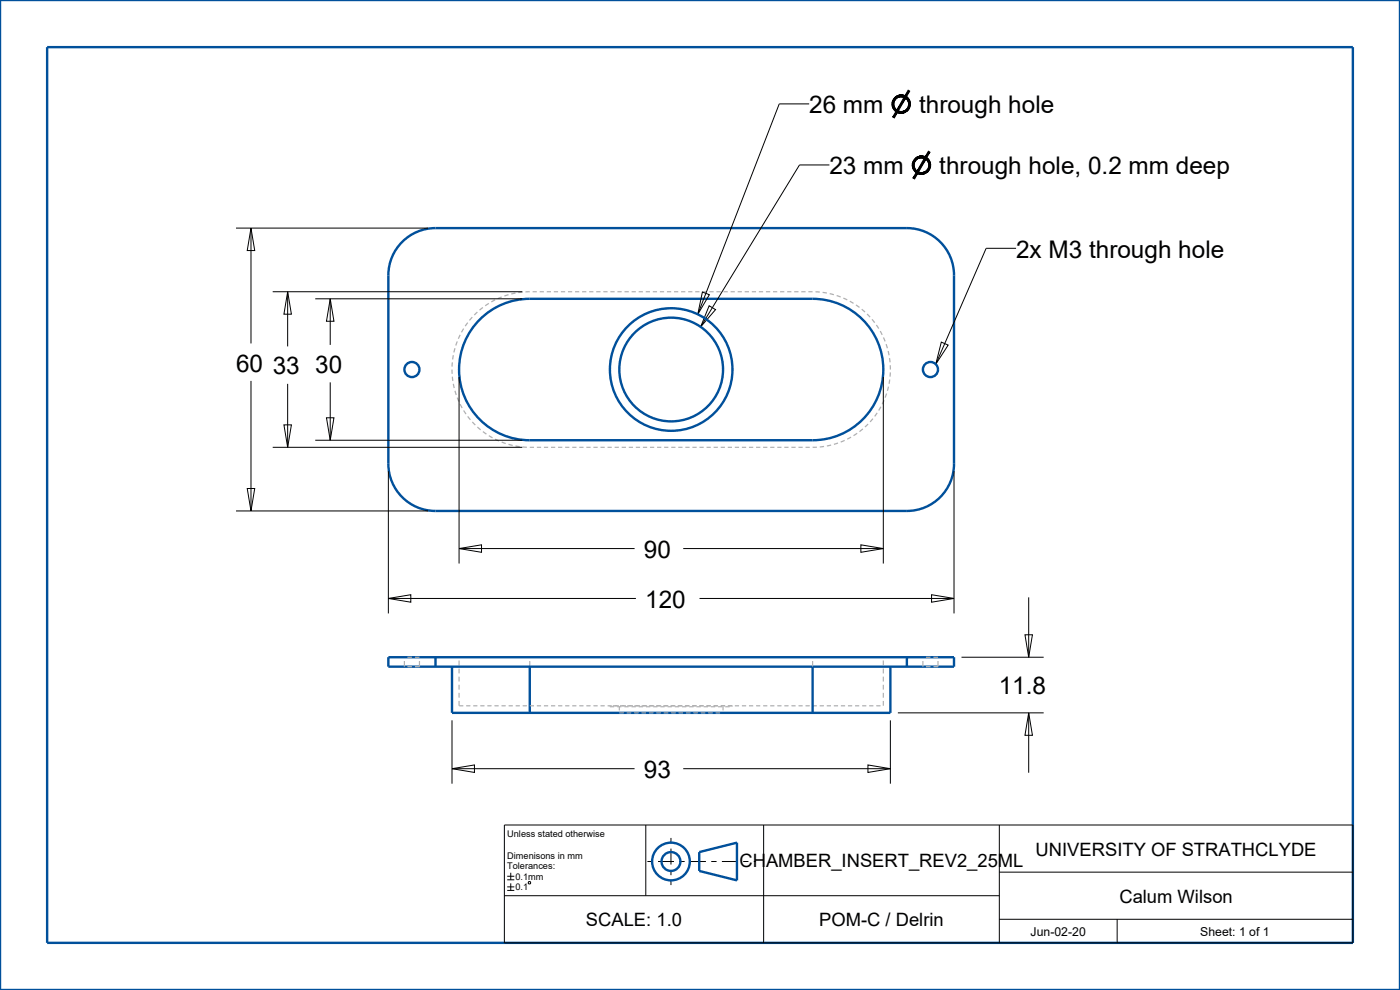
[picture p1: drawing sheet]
<svg xmlns="http://www.w3.org/2000/svg" width="297mm" height="210mm" viewBox="0 0 297 210" stroke-linecap="round" stroke-linejoin="round" font-family="sans-serif">
<g fill="none" stroke="#000" stroke-width=".21">
<path d="M192.7 19.1l.3 .2-1 1zM171.7 22h-6.4l-17.3 44.7M176 35h-6.4l-21 34.3M189.2 21.8l.5-.1-.1 .2zM189.2 21.8l.4 .1-.4 .2zM189.2 22.1l.4-.2v.2zM189.2 22.3l.4-.2v.2zM189.2 22.1h.4l-.4 .2zM189.2 22.3h.4l.1 .2zM189.2 22.3l.5 .2h-.4zM189.3 21.6l.4-.1v.2zM189.3 21.6l.4 .1-.5 .1z"/>
<path d="M189.3 22.5h.4v.1zM189.3 22.5l.4 .1-.3 .2zM189.4 22.8l.3-.2 .1 .2zM189.4 22.8h.4l-.4 .2zM189.4 21.3l.6-.2-.2 .2zM189.4 21.3h.4l-.1 .2zM189.4 21.3l.3 .2-.4 .1zM189.4 24.8l1-.9-.7 1.1zM189.4 23l.4-.2 .1 .2zM189.4 23h.5l.1 .1zM189.4 23l.6 .1-.4 .1zM189.5 21.1l.6-.1-.1 .1z"/>
<path d="M189.5 21.1h.5l-.6 .2zM189.6 23.2l.4-.1 .1 .1zM189.6 23.2h.5l-.4 .2zM189.6 20.9l.8-.2zM189.6 20.9l.6-.1-.1 .2zM189.6 20.9l.5 .1-.6 .1zM189.7 23.4l.4-.2 .2 .1zM189.7 23.4l.6-.1-.4 .2zM189.8 20.7l1-.1zM189.8 20.7l1.2-.2zM189.8 20.7l.8-.1zM189.8 20.7h.6l-.8 .2z"/>
<path d="M189.9 23.5l.4-.2 .3 .2zM189.9 23.5h.7l-.6 .2zM190 20.5l.2-.1 2.1 .1zM190 20.5h2.3zM190 20.5h1l-1.2 .2zM190 20.5h2.3M190 23.7l1.4-.1zM190 23.7l1.2-.1zM190 23.7l1-.1zM190 23.7l.9-.1zM190 23.7l.7-.1zM190 23.7l2.2 .1z"/>
<path d="M190 23.7l2.2 .1-1.8 .1zM190 23.7l.4 .2-1 .9zM190 23.7h2.2M190 23.8h2.2M190.2 20.4l1.8-.1zM190.2 20.4l1.8-.1 .3 .2zM190.2 20.4h2.1M190.4 23.9l1.8-.1zM190.4 23.9h1.5zM190.4 20.3l1.4-.1zM190.4 20.3h1.6zM190.6 23.9h1.3z"/>
<path d="M190.6 23.9l1.1 .1zM190.7 20.2h.9zM190.7 20.2l.7-.1zM190.7 20.2h1.1zM190.8 24h.9zM190.9 20.1h.5zM191 20.5h1.3zM191 24h.7zM191.2 20.5h1.1zM191.2 24h.5zM191.4 20.5h.9zM191.4 23.6h1z"/>
<path d="M191.4 23.6h1l-.2 .2zM191.5 20.5h.8zM191.6 23.6l1-.1zM191.6 23.6l1-.1-.2 .1zM191.6 20.6l.7-.1zM191.8 20.6l.5-.1 .2 .1zM191.8 20.6h.7l-.4 .2zM191.8 20.6l.3 .2-1.8 2.5zM191.8 23.5h.8zM192 23.4l.7-.1zM192 23.4l.7-.1-.1 .2zM192 20.3l1-1-.7 1.2z"/>
<path d="M192.1 20.8h.6l-.4 .2zM192.1 20.8l.4-.2 .2 .2zM192.1 23.3l.2-.1 .4 .1zM192.1 20.8l-1.5 2.7-.3-.2zM192.3 21l.4-.2 .1 .2zM192.3 21h.5l-.4 .1zM192.3 23.2l.6-.1-.2 .2zM192.4 21.1l.4-.1 .1 .2zM192.4 21.1l.5 .1h-.4zM192.4 23l.6-.2-.1 .3zM192.4 23l.5 .1-.6 .1zM192.5 21.2h.4l-.3 .2z"/>
<path d="M192.5 22.9l.5-.1-.6 .2zM192.6 21.4l.3-.2 .1 .2zM192.6 21.4h.4l-.3 .1zM192.6 22.7l.5-.1-.1 .2zM192.6 22.7l.4 .1-.5 .1zM192.7 21.5l.3-.1 .1 .2zM192.7 21.5l.4 .1-.4 .1zM192.7 22.5l.4-.2v.3zM192.7 22.5l.4 .1-.5 .1zM192.7 21.7l.4-.1v.3zM192.7 21.7l.4 .2h-.4zM192.7 21.9h.4l-.4 .2z"/>
<path d="M192.7 22.1l.4-.2v.2zM192.7 22.1h.4l-.4 .2zM192.7 22.3l.4-.2v.2zM192.7 22.3h.4l-.4 .2zM193.5 34.8l.5-.2-.1 .2zM193.5 34.8h.4l-.4 .2zM193.5 35l.4-.2v.2zM193.5 35.3l.4-.3v.2zM193.5 35h.4l-.4 .3zM193.5 35.3l.4-.1 .1 .2zM193.5 35.3l.5 .1-.4 .1zM193.6 34.5l.4-.1v.2z"/>
<path d="M193.6 34.5l.4 .1-.5 .2zM193.6 35.5l.4-.1v.2zM193.6 35.5l.4 .1-.4 .1zM193.6 35.7l.4-.1 .1 .1zM193.6 35.7h.5l-.4 .2zM193.7 34.3l.6-.2-.2 .2zM193.7 34.3h.4l-.1 .1zM193.7 34.3l.3 .1-.4 .1zM193.7 37.8l1-1-.7 1.2zM193.7 35.9l.4-.2 .1 .2zM193.7 35.9h.5l.1 .1zM193.7 35.9l.6 .1-.4 .1z"/>
<path d="M193.8 34l.6-.1-.1 .2zM193.8 34l.5 .1-.6 .2zM193.9 36.1l.4-.1 .1 .2zM193.9 36.1l.5 .1-.4 .1zM193.9 33.8l.8-.1zM193.9 33.8h.6l-.1 .1zM193.9 33.8l.5 .1-.6 .1zM194 36.3l.4-.1 .1 .1zM194 36.3h.5l-.3 .2zM194.1 33.6l1-.1zM194.1 33.6l1.2-.1zM194.1 33.6l.2-.1h1z"/>
<path d="M194.1 33.6h.8zM194.1 33.6l.6 .1-.8 .1zM194.2 36.5l.3-.2 .4 .2zM194.2 36.5h.7l-.6 .1zM194.3 33.5l.2-.1h2.1zM194.3 33.5l2.3-.1zM194.3 33.4h2.3M194.3 33.5h2.3M194.3 36.6h1.4zM194.3 36.6h1.2zM194.3 36.6h1zM194.3 36.6h.9z"/>
<path d="M194.3 36.6l.7-.1zM194.3 36.6l2.2 .1zM194.3 36.6l2.2 .1-1.8 .1zM194.3 36.6l.4 .2-1 1zM194.3 36.7h2.2M194.5 33.4l1.8-.2zM194.5 33.4l1.8-.2 .3 .2zM194.5 33.3h2.1M194.7 36.8l1.8-.1zM194.7 36.8h1.5zM194.7 33.2h1.4zM194.7 33.2h1.6z"/>
<path d="M194.9 36.9l1.3-.1zM194.9 36.9h1.1zM195 33.2l.9-.1zM195 33.2l.7-.1zM195 33.2h1.1zM195.1 36.9h.9zM195.2 33.1h.5zM195.3 33.5l1.3-.1zM195.3 37l.7-.1zM195.5 33.5l1.1-.1zM195.5 37l.5-.1zM195.6 33.5l1-.1z"/>
<path d="M195.7 36.6h1zM195.7 36.6h1l-.2 .1zM195.8 33.5l.8-.1zM195.9 36.5l1-.1zM195.9 36.5l1-.1-.2 .2zM195.9 33.5l.7-.1zM196.1 33.6l.5-.2 .2 .2zM196.1 33.6h.7l-.4 .2zM196.1 33.6l.3 .2-1.9 2.5zM196.1 36.5l.8-.1zM196.3 36.4l.7-.2zM196.3 36.4l.7-.2-.1 .2z"/>
<path d="M196.3 33.2l1-.9-.7 1.1zM196.4 33.8h.6l-.5 .1zM196.4 33.8l.4-.2 .2 .2zM196.4 36.3l.2-.2 .4 .1zM196.4 33.8l-1.5 2.7-.4-.2zM196.5 33.9l.5-.1 .1 .1zM196.5 33.9h.6l-.4 .1zM196.6 36.1l.1-.1h.5zM196.6 36.1l.6-.1-.2 .2zM196.7 34l.4-.1 .1 .2zM196.7 34l.5 .1-.4 .1zM196.7 36l.6-.2-.1 .2z"/>
<path d="M196.8 34.2l.4-.1-.3 .2zM196.8 35.8h.5l-.6 .2zM196.9 34.3l.3-.2 .1 .2zM196.9 34.3h.4l-.3 .2zM196.9 35.6h.5l-.1 .2zM196.9 35.6l.4 .2h-.5zM197 32.1l.3 .2-1 .9zM197 34.5l.3-.2 .1 .3zM197 34.5l.4 .1-.4 .1zM197 35.4l.4-.1v.3zM197 35.4l.4 .2h-.5zM197 34.7l.4-.1v.2z"/>
<path d="M197 34.7l.4 .1-.4 .1zM197 34.9l.4-.1-.4 .2zM197 35l.4-.2v.2zM197 35h.4l-.4 .2zM197 35.2l.4-.2v.3zM197 35.2l.4 .1-.4 .1zM50.1 48.4h40.7M53.2 48.4l.8 4.7h-1.6zM53.2 48.4v24.5M215.6 52.7h-6.4l-10.7 24.6M57.9 61.9h52.9M61 61.9l.8 4.7h-1.6z"/>
<path d="M61 61.9v11.6M66.9 63.4h43.9M70.1 63.4l.7 4.7h-1.5zM70.1 63.4v9.8M97.4 80v39.5M149 61.9l1.5 .6-2.5 4.2zM150.4 64.9l1.4 .8-3.2 3.6zM187.4 80v39.5M199.7 72.6l1.4 .6-2.6 4.1zM53.2 80.8v27.6M57.9 94.9h52.9M60.2 90.1h1.6l-.8 4.8z"/>
<path d="M61 81.4v13.5M66.9 93.4h43.9M69.3 88.6h1.5l-.7 4.8zM70.1 81.1v12.3M82.4 100v30.1M202.4 100v30.1M50.1 108.4h40.7M52.4 103.6h1.6l-.8 4.8zM97.4 116.4l4.8-.8v1.6zM97.4 116.4h37.2M144.9 116.4h42.5M182.6 115.6l4.8 .8-4.8 .8z"/>
<path d="M82.4 126.9l4.8-.7v1.5zM82.4 126.9h52.5M148.4 126.9h54M197.6 126.2l4.8 .7-4.8 .8zM204 139.4h17.4M217.4 134.7h1.6l-.8 4.7zM218.2 126.7v12.7M95.9 152.8v13.4M188.9 152.8v13.4M190.5 151.2h30.9M218.2 151.2l.8 4.8h-1.6zM218.2 151.2v12.7"/>
<path d="M95.9 163.1l4.8-.8v1.6zM95.9 163.1h38.7M107 175h180v25h-180zM137 175v15M144.9 163.1h44M162 175v25M184.1 162.3l4.8 .8-4.8 .8zM212 175v25M107 190h105M107.6 185.9h1.5M107.6 186.6h1.5M107.6 188.1h1.5"/>
<path d="M107.6 188.9h1.5M108.4 185.1v1.5M108.4 187.4v1.5M112.2 187l.4 .1-.2 .4-.3-.1zM212 195h75M212 185h75M237 195v5"/>
</g>
<g fill="#000">
<path d="M192.7 19.1l.3 .2-1 1zM189.2 21.8l.5-.1-.1 .2zM189.2 22.1l.4-.2v.2zM189.2 22.3h.4l.1 .2zM189.3 21.6l.4-.1v.2zM189.3 22.5h.4v.1zM189.4 22.8l.3-.2 .1 .2zM189.4 21.3h.4l-.1 .2zM189.4 24.8l1-.9-.7 1.1zM189.4 23h.5l.1 .1zM189.5 21.1l.6-.1-.1 .1zM189.6 23.2l.4-.1 .1 .1z"/>
<path d="M189.2 22.3l.4-.2v.2zM189.2 22.1h.4l-.4 .2zM189.6 20.9l.6-.1-.1 .2zM189.2 21.8l.4 .1-.4 .2zM189.3 21.6l.4 .1-.5 .1zM189.2 22.3l.5 .2h-.4zM189.4 21.3l.3 .2-.4 .1zM189.3 22.5l.4 .1-.3 .2zM189.4 23l.4-.2 .1 .2zM189.4 22.8h.4l-.4 .2zM189.8 20.7l.8-.1zM189.7 23.4l.6-.1-.4 .2z"/>
<path d="M189.4 21.3l.6-.2-.2 .2zM189.5 21.1h.5l-.6 .2zM189.4 23l.6 .1-.4 .1zM189.6 20.9l.5 .1-.6 .1zM189.7 23.4l.4-.2 .2 .1zM189.6 23.2h.5l-.4 .2zM192.1 20.8l-1.5 2.7-.3-.2zM190.4 23.9l1.8-.1zM190 23.7l.4 .2-1 .9zM189.6 20.9l.8-.2zM189.8 20.7h.6l-.8 .2zM190.4 20.3h1.6z"/>
<path d="M189.9 23.5l.4-.2 .3 .2zM190 23.7l.7-.1zM189.9 23.5h.7l-.6 .2zM190.6 23.9h1.3zM190.7 20.2h1.1zM190 23.7l.9-.1zM189.8 20.7l1-.1zM190 23.7l1-.1zM190.9 20.1h.5zM189.8 20.7l1.2-.2zM190 20.5h1l-1.2 .2zM190.8 24h.9z"/>
<path d="M190 23.7l1.2-.1zM191 20.5h1.3zM190 23.7l1.4-.1zM191 24h.7zM191.2 24h.5zM191.2 20.5h1.1zM190.7 20.2h.9zM190.7 20.2l.7-.1zM191.4 23.6h1l-.2 .2zM191.4 20.5h.9zM191.6 23.6l1-.1zM191.6 23.6l1-.1-.2 .1z"/>
<path d="M191.5 20.5h.8zM190.6 23.9l1.1 .1zM190.4 20.3l1.4-.1zM191.6 20.6l.7-.1zM191.8 20.6l.5-.1 .2 .1zM191.8 20.6h.7l-.4 .2zM190.4 23.9h1.5zM192 23.4l.7-.1zM192 23.4l.7-.1-.1 .2zM190.2 20.4l1.8-.1zM192 20.3l1-1-.7 1.2zM191.8 20.6l.3 .2-1.8 2.5z"/>
<path d="M192.1 20.8h.6l-.4 .2zM192.3 21l.4-.2 .1 .2zM192.3 23.2l.6-.1-.2 .2zM191.4 23.6h1zM192.4 21.1l.4-.1 .1 .2zM192.5 22.9l.5-.1-.6 .2zM192.4 23l.6-.2-.1 .3zM192.1 20.8l.4-.2 .2 .2zM192.5 21.2h.4l-.3 .2zM192.6 21.4l.3-.2 .1 .2zM191.8 23.5h.8zM192.6 22.7l.5-.1-.1 .2z"/>
<path d="M192.7 21.5l.3-.1 .1 .2zM192.7 22.5l.4-.2v.3zM192.7 21.7l.4-.1v.3zM192.1 23.3l.2-.1 .4 .1zM192.7 21.9h.4l-.4 .2zM192.7 22.1l.4-.2v.2zM192.7 22.3l.4-.2v.2zM192.3 21h.5l-.4 .1zM192.4 23l.5 .1-.6 .1zM192.4 21.1l.5 .1h-.4zM192.6 22.7l.4 .1-.5 .1zM192.6 21.4h.4l-.3 .1z"/>
<path d="M192.7 22.5l.4 .1-.5 .1zM192.7 21.5l.4 .1-.4 .1zM192.7 21.7l.4 .2h-.4zM192.7 22.1h.4l-.4 .2zM192.7 22.3h.4l-.4 .2zM193.5 34.8l.5-.2-.1 .2zM193.5 35l.4-.2v.2zM193.5 35.3l.4-.1 .1 .2zM193.6 34.5l.4-.1v.2zM193.6 35.5l.4-.1v.2zM193.6 35.7l.4-.1 .1 .1zM193.7 34.3h.4l-.1 .1z"/>
<path d="M193.7 37.8l1-1-.7 1.2zM193.7 35.9h.5l.1 .1zM193.8 34l.6-.1-.1 .2zM193.9 36.1l.4-.1 .1 .2zM193.5 35.3l.4-.3v.2zM193.5 35h.4l-.4 .3zM193.9 33.8h.6l-.1 .1zM193.5 34.8h.4l-.4 .2zM193.6 34.5l.4 .1-.5 .2zM193.5 35.3l.5 .1-.4 .1zM193.7 34.3l.3 .1-.4 .1zM193.6 35.5l.4 .1-.4 .1z"/>
<path d="M193.7 35.9l.4-.2 .1 .2zM193.6 35.7h.5l-.4 .2zM194.1 33.6h.8zM194 36.3h.5l-.3 .2zM193.7 34.3l.6-.2-.2 .2zM193.8 34l.5 .1-.6 .2zM193.7 35.9l.6 .1-.4 .1zM193.9 33.8l.5 .1-.6 .1zM194 36.3l.4-.1 .1 .1zM193.9 36.1l.5 .1-.4 .1zM196.4 33.8l-1.5 2.7-.4-.2zM194.7 36.8l1.8-.1z"/>
<path d="M194.3 36.6l.4 .2-1 1zM193.9 33.8l.8-.1zM194.1 33.6l.6 .1-.8 .1zM194.7 33.2h1.6zM194.2 36.5l.3-.2 .4 .2zM194.3 36.6l.7-.1zM194.2 36.5h.7l-.6 .1zM194.9 36.9l1.3-.1zM195 33.2h1.1zM194.3 36.6h.9zM194.1 33.6l1-.1zM194.3 36.6h1z"/>
<path d="M195.2 33.1h.5zM194.1 33.6l1.2-.1zM194.1 33.6l.2-.1h1zM195.1 36.9h.9zM194.3 36.6h1.2zM195.3 33.5l1.3-.1zM194.3 36.6h1.4zM195.3 37l.7-.1zM195.5 37l.5-.1zM195.5 33.5l1.1-.1zM195 33.2l.9-.1zM195 33.2l.7-.1z"/>
<path d="M195.7 36.6h1l-.2 .1zM195.6 33.5l1-.1zM195.9 36.5l1-.1zM195.9 36.5l1-.1-.2 .2zM195.8 33.5l.8-.1zM194.9 36.9h1.1zM194.7 33.2h1.4zM195.9 33.5l.7-.1zM196.1 33.6l.5-.2 .2 .2zM196.1 33.6h.7l-.4 .2zM194.7 36.8h1.5zM196.3 36.4l.7-.2z"/>
<path d="M196.3 36.4l.7-.2-.1 .2zM194.5 33.4l1.8-.2zM196.3 33.2l1-.9-.7 1.1zM196.1 33.6l.3 .2-1.9 2.5zM196.4 33.8h.6l-.5 .1zM196.5 33.9l.5-.1 .1 .1zM196.6 36.1l.6-.1-.2 .2zM195.7 36.6h1zM196.7 34l.4-.1 .1 .2zM196.8 35.8h.5l-.6 .2zM196.7 36l.6-.2-.1 .2zM196.4 33.8l.4-.2 .2 .2z"/>
<path d="M196.8 34.2l.4-.1-.3 .2zM196.9 34.3l.3-.2 .1 .2zM196.1 36.5l.8-.1zM196.9 35.6h.5l-.1 .2zM197 34.5l.3-.2 .1 .3zM197 35.4l.4-.1v.3zM197 34.7l.4-.1v.2zM196.4 36.3l.2-.2 .4 .1zM197 34.9l.4-.1-.4 .2zM197 35l.4-.2v.2zM197 35.2l.4-.2v.3zM196.5 33.9h.6l-.4 .1z"/>
<path d="M196.6 36.1l.1-.1h.5zM196.7 34l.5 .1-.4 .1zM197 32.1l.3 .2-1 .9zM196.9 35.6l.4 .2h-.5zM196.9 34.3h.4l-.3 .2zM197 35.4l.4 .2h-.5zM197 34.5l.4 .1-.4 .1zM197 34.7l.4 .1-.4 .1zM197 35h.4l-.4 .2zM197 35.2l.4 .1-.4 .1z"/>
</g>
<g fill="none" stroke="#00509b" stroke-width=".51">
<path d="M0 0h297v210h-297zM10 10h277v190h-277zM84.9 51.7a10 10 0 0 1 7.5-3.3h100a10 10 0 0 1 10 10v40a10 10 0 0 1-10 10h-100a10 10 0 0 1-10-10v-40a10 10 0 0 1 2.5-6.7zM101.8 67.8a15 15 0 0 1 10.6-4.4h60a15 15 0 0 1 15 15 15 15 0 0 1-15 15h-60a15 15 0 0 1-13.9-9.3 15 15 0 0 1 3.3-16.3zM82.4 139.4h120v2h-120zM92.4 139.4v2M192.4 139.4v2M95.9 141.4v9.8h93v-9.8M112.4 141.4v9.8M172.4 141.4v9.8M148.3 180.7l8-2v8l-8-2z"/>
<circle cx="142.3" cy="182.7" r="4"/>
<circle cx="142.3" cy="182.7" r="2"/>
</g>
<path d="M142.3 177.7v10M137.3 182.7h23" fill="none" stroke="#000" stroke-width=".21" stroke-dasharray="1.1 1.1 3.4 1.1" stroke-linecap="butt"/>
<g fill="none" stroke="#afafb4" stroke-width=".25">
<path d="M113 61.9h.9M114.5 61.9h.9M116 61.9h.9M117.5 61.9h.9M119 61.9h.9M120.5 61.9h.9M122 61.9h.9M123.5 61.9h.9M125 61.9h.9M126.5 61.9h.9M128 61.9h.9M129.5 61.9h.9"/>
<path d="M131 61.9h.9M132.5 61.9h.9M134 61.9h.9M135.5 61.9h.9M137 61.9h.9M138.5 61.9h.9M140 61.9h.9M141.5 61.9h.9M143 61.9h.9M144.5 61.9h.9M146 61.9h.9M147.5 61.9h.9"/>
<path d="M149 61.9h.9M150.5 61.9h.9M152 61.9h.9M153.5 61.9h.9M155 61.9h.9M156.5 61.9h.9M158 61.9h.9M159.5 61.9h.9M161 61.9h.9M162.5 61.9h.9M164 61.9h.9M165.5 61.9h.9"/>
<path d="M167 61.9h.9M168.5 61.9h.9M170 61.9h.9M171.5 61.9h.9M112.4 94.9h.9M113.9 94.9h.9M115.4 94.9h.9M116.9 94.9h.9M118.4 94.9h.9M119.9 94.9h.9M121.4 94.9h.9M122.9 94.9h.9"/>
<path d="M124.4 94.9h.9M125.9 94.9h.9M127.4 94.9h.9M128.9 94.9h.9M130.4 94.9h.9M131.9 94.9h.9M133.4 94.9h.9M134.9 94.9h.9M136.4 94.9h.9M137.9 94.9h.9M139.4 94.9h.9M140.9 94.9h.9"/>
<path d="M142.4 94.9h.9M143.9 94.9h.9M145.4 94.9h.9M146.9 94.9h.9M148.4 94.9h.9M149.9 94.9h.9M151.4 94.9h.9M152.9 94.9h.9M154.4 94.9h.9M155.9 94.9h.9M157.4 94.9h.9M158.9 94.9h.9"/>
<path d="M160.4 94.9h.9M161.9 94.9h.9M163.4 94.9h.9M164.9 94.9h.9M166.4 94.9h.9M167.9 94.9h.9M169.4 94.9h.9M170.9 94.9h.9M97.4 140.1v1M97.4 141.8v1M97.4 143.5v1.1M97.4 145.2v1.1"/>
<path d="M97.4 147v1M97.4 148.7v1h.9M98.9 149.7h.9M100.4 149.7h.9M101.9 149.7h.9M103.4 149.7h.9M104.9 149.7h.9M106.4 149.7h.9M107.9 149.7h.9M109.4 149.7h.9M110.9 149.7h.9M112.4 149.7h.9"/>
<path d="M112.4 140.2v1.2M113.9 149.7h.9M115.4 149.7h.9M116.9 149.7h.9M118.4 149.7h.9M119.9 149.7h.9M121.4 149.7h.9M122.9 149.7h.9M124.4 149.7h.9M125.9 149.7h.9M127.4 149.7h.9M128.9 149.7h.9"/>
<path d="M130.4 149.7h.9M131.9 149.7h.9M133.4 149.7h.9M134.9 149.7h.9M136.4 149.7h.9M137.9 149.7h.9M139.4 149.7h.9M140.9 149.7h.9M142.4 149.7h.9M143.9 149.7h.9M145.4 149.7h.9M146.9 149.7h.9"/>
<path d="M148.4 149.7h.9M149.9 149.7h.9M151.4 149.7h.9M152.9 149.7h.9M154.4 149.7h.9M155.9 149.7h.9M157.4 149.7h.9M158.9 149.7h.9M160.4 149.7h.9M161.9 149.7h.9M163.4 149.7h.9M164.9 149.7h.9"/>
<path d="M166.4 149.7h.9M167.9 149.7h.9M169.4 149.7h.9M170.9 149.7h.9M172.4 149.7h.9M172.4 140.2v1.2M173.9 149.7h.9M175.4 149.7h.9M176.9 149.7h.9M178.4 149.7h.9M179.9 149.7h.9M181.4 149.7h.9"/>
<path d="M182.9 149.7h.9M184.4 149.7h.9M185.9 149.7h.9M187.4 149.7h.1M187.4 140.1v1M187.4 141.8v1M187.4 143.5v1.1M187.4 145.2v1.1M187.4 147v1M187.4 148.7v1"/>
</g>
<g fill="none" stroke="#afafb4" stroke-width=".26">
<path d="M95.9 78.4v.9M96 79.9l.1 .9M96 76.9l-.1 .9M96.2 75.4l-.2 .9M96.5 73.9l-.2 .9M97 72.4l-.3 .9M97.6 71l-.4 .9M98.4 69.7l-.5 .8M99.2 68.4l-.5 .8M100.2 67.3l-.6 .7M101.3 66.2l-.7 .6M102.4 65.2l-.7 .6"/>
<path d="M103.7 64.4l-.8 .5M105 63.6l-.8 .4M106.4 63l-.8 .4M107.9 62.5l-.9 .3M109.4 62.2l-.9 .2M110.9 62l-.9 .1M112.4 61.9h-.9M173 61.9l.9 .1M174.5 62l.9 .2M176 62.3l.9 .2M177.5 62.7l.8 .3M178.9 63.2l.8 .4"/>
<path d="M180.3 63.9l.8 .5M181.6 64.7l.7 .5M182.8 65.6l.7 .6M183.9 66.6l.7 .7M185 67.7l.6 .7M185.9 68.9l.5 .8M186.7 70.2l.5 .8M187.4 71.6l.4 .8M188 73l.3 .9M188.4 74.5l.2 .9M188.7 76l.1 .9M188.9 77.5v.9"/>
<path d="M188.9 79l-.1 .9M96.2 81.4l.2 .9M96.5 82.9l.3 .9M97 84.3l.4 .9M97.6 85.7l.4 .8M98.4 87.1l.5 .7M99.2 88.3l.6 .7M100.2 89.5l.6 .7M101.3 90.6l.7 .6M102.4 91.6l.8 .5M103.7 92.4l.8 .5M105 93.2l.9 .3"/>
<path d="M106.4 93.8l.9 .3M107.9 94.3l.9 .2M109.4 94.6l.9 .1M110.9 94.8l.9 .1M173.3 94.9h-.9M174.8 94.7l-.9 .1M176.3 94.4l-.9 .2M177.8 94l-.9 .3M179.2 93.4l-.9 .4M180.6 92.7l-.9 .5M181.8 91.9l-.7 .5M183 91l-.7 .6"/>
<path d="M184.2 89.9l-.7 .7M185.2 88.8l-.6 .7M186.1 87.6l-.5 .7M186.9 86.3l-.5 .8M187.5 84.9l-.3 .8M188.1 83.5l-.3 .8M188.5 82l-.2 .9M188.8 80.5l-.2 .9"/>
</g>
<!-- layer: 02___PRT_ALL_AXES -->
<g fill="none" stroke="#afafb4" stroke-width=".25">
<path d="M86.4 139.4h1M88 139.4h1M195.8 139.4h.1M196.4 139.4h1M198 139.4h1M85.8 140.2v1.2M86.4 141.4h1M89 140.2v1.2h-1M129.4 149.7v.1M129.4 149.9h.9M130 149.7h.9M130.9 149.9h.9"/>
<path d="M131.4 149.9v.8M131.4 151.2h.9M131.5 149.7h.9M132.4 149.9h1M133 151.2h.9M133.1 149.7h.9M134 149.9h.9M134.5 151.2h1M134.6 149.7h.9M135.5 149.9h.9M136.1 151.2h.9M136.1 149.7h.9"/>
<path d="M137 149.9h1M137.6 149.7h1M137.7 151.2h.9M138.6 149.9h.9M139.2 149.7h.9M139.2 151.2h1M140.1 149.9h.9M140.7 149.7h.9M140.8 151.2h1M141.6 149.9h.9M142.2 149.7h1M142.4 151.2h.9"/>
<path d="M143.2 149.9h.9M143.8 149.7h.9M144 151.2h.9M144.7 149.9h.9M145.3 149.7h.9M145.5 151.2h1M146.2 149.9h.9M146.8 149.7h.9M147.1 151.2h.9M147.7 149.9h1M148.4 149.7h.9M148.7 151.2h.9"/>
<path d="M149.3 149.9h.9M149.9 149.7h.9M150.2 151.2h1M150.8 149.9h.9M151.4 149.7h.9M151.8 151.2h1M152.3 149.9h.9M152.9 149.7h1M153.4 151.2h.1M153.4 149.9v.8M153.9 149.9h.9M154.5 149.7h.9v.1"/>
<path d="M195.8 141.4h.1M195.8 140.2v1.2M196.4 141.4h1M199 140.2v1.2h-1"/>
</g>
<g fill="none" stroke="#00509b" stroke-width=".51">
<circle cx="87.4" cy="78.4" r="1.6"/>
<circle cx="142.4" cy="78.4" r="13"/>
<circle cx="142.4" cy="78.4" r="11"/>
<circle cx="197.4" cy="78.4" r="1.6"/>
</g>
<g font-size="5.2">
<text x="171.7" y="24">26 mm</text>
<text x="195" y="24">through hole</text>
<text x="176" y="37">23 mm</text>
<text x="199.3" y="37">through hole, 0.2 mm deep</text>
<text x="215.6" y="54.7">2x M3 through hole</text>
<text x="50.1" y="78.8">60</text>
<text x="57.9" y="79.4">33</text>
<text x="66.9" y="79.1">30</text>
<text x="136.6" y="118.3">90</text>
<text x="136.9" y="128.9">120</text>
<text x="211.9" y="147.3">11.8</text>
<text x="136.6" y="165">93</text>
</g>
<g font-size="3.9">
<text x="156.9" y="184">CHAMBER_INSERT_REV2_25ML</text>
<text x="219.7" y="181.5">UNIVERSITY OF STRATHCLYDE</text>
<text x="237.5" y="191.5">Calum Wilson</text>
<text x="124.3" y="196.5">SCALE: 1.0</text>
<text x="173.8" y="196.5">POM-C / Delrin</text>
</g>
<g font-size="2.6">
<text x="218.6" y="198.5">Jun-02-20</text>
<text x="254.6" y="198.5">Sheet: 1 of 1</text>
</g>
<g font-size="2">
<text x="107.6" y="177.6">Unless stated otherwise</text>
<text x="107.6" y="182.1">Dimenisons in mm</text>
<text x="107.6" y="184.4">Tolerances:</text>
<text x="109.4" y="186.6">0.1mm</text>
<text x="109.4" y="188.9">0.1</text>
</g>
</svg>
